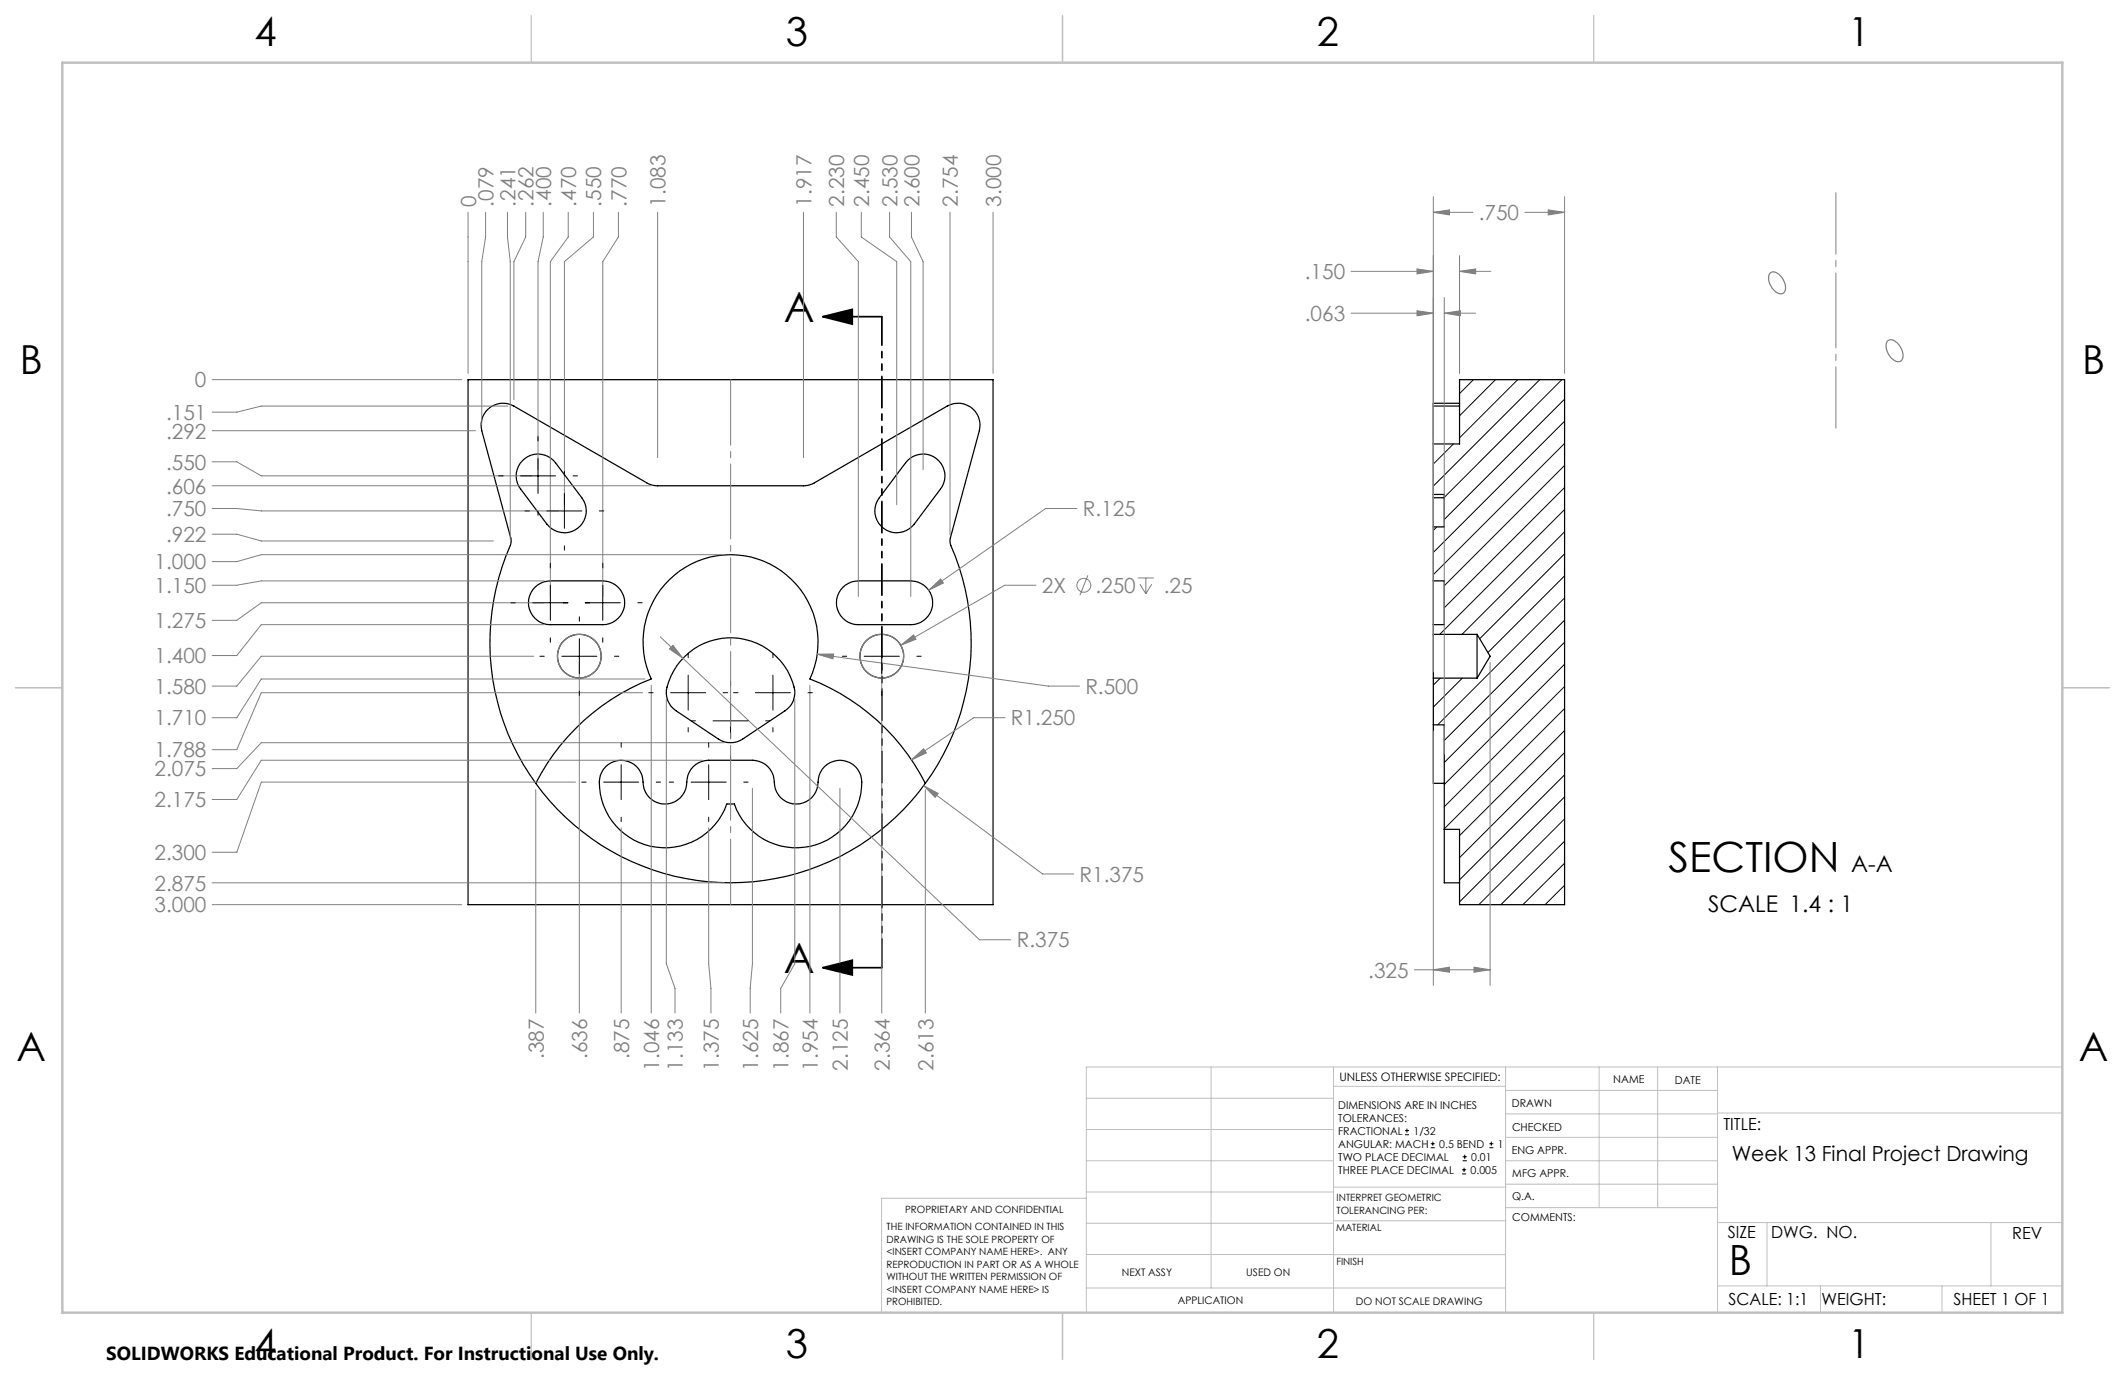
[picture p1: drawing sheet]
<svg xmlns="http://www.w3.org/2000/svg" width="432mm" height="279mm" viewBox="0 0 432 279" stroke-linecap="round" stroke-linejoin="round" font-family="sans-serif">
<g fill="none" stroke="#c0c0c0" stroke-width=".2">
<path d="M246.1 216.8v44.9M271 216.8v49.9M305.9 216.8v49.9M324.9 216.8v28.6M336.8 216.8v28.6M349 216.8v49.9M419.1 216.8h-198.4v49.9M220.7 235.9h50.3M220.7 229.5h50.3M220.7 223.2h50.3M271 220.7h34.9M305.9 231.1h43.1"/>
<path d="M305.9 226.3h43.1M305.9 221.6h43.1M305.9 235.9h43.1M349 226.2h70.1M220.7 248.6h50.3M220.7 242.2h50.3M220.7 254.9h50.3M220.7 243.5h-41.6v23.2M271 255h34.9M271 248.1h35M271 241.2h35M305.9 240.6h43.1"/>
<path d="M306 245.4h43M349 248.4h70.1M359.1 248.4v12.9M404.6 248.4v12.9M220.7 261.7h85.2M349 261.3h70.1M369.9 261.3v5.4M394.6 261.3v5.4"/>
</g>
<path d="M108 3.2v9.5M215.9 3.2v9.5M323.8 3.2v9.5M3.1 139.7h9.6M419.1 139.7h9.5M108 266.7v9.6M215.9 266.7v9.6M323.8 266.7v9.6" fill="none" stroke="#c0c0c0" stroke-width=".25"/>
<path d="M12.7 12.7h406.4v254h-406.4z" fill="none" stroke="#c0c0c0" stroke-width=".5"/>
<g fill="none" stroke="#000" stroke-width=".25">
<path d="M95.1 77.2h106.7v106.6h-106.7zM106.2 93.6a4.4 4.4 0 0 1 6.7 .5l5.3 7a4.4 4.4 0 0 1-.9 6.3 4.4 4.4 0 0 1-6.2-.9l-5.3-7.1a4.4 4.4 0 0 1 .4-5.8zM184.5 93.5a4.4 4.4 0 0 1 6-.1 4.4 4.4 0 0 1 .6 6l-5.3 7.1a4.4 4.4 0 0 1-6.3 .9 4.4 4.4 0 0 1-.8-6.3zM291.3 90.2h5.3v-13h21.3v106.6h-21.3v-15.3h-3.1M291.3 82.5v18.6M291.3 82.5h5.3M296.6 82h-5.3v.5M108.7 119.3a4.6 4.6 0 0 1 3.1-1.3h10.7a4.4 4.4 0 0 1 4.4 4.5 4.4 4.4 0 0 1-4.4 4.4h-10.7a4.4 4.4 0 0 1-4.1-2.7 4.4 4.4 0 0 1 1-4.9zM171.3 119.3a4.6 4.6 0 0 1 3.1-1.3h10.7a4.4 4.4 0 0 1 4.4 4.5 4.4 4.4 0 0 1-4.4 4.4h-10.7a4.4 4.4 0 0 1-4.1-2.7 4.4 4.4 0 0 1 1-4.9zM291.3 101.1v6M291.3 118v8.9M291.3 118h2.2v8.9h-2.2"/>
<path d="M291.3 100.5h2.2v6.6h-2.2M291.3 107.1v10.9M291.3 101.1h2.2M139.1 133.4a13.3 13.3 0 0 1 22.4 6.9 4.4 4.4 0 0 1-2 4.1l-8.6 5.8a4.5 4.5 0 0 1-4.9 0l-8.6-5.8a4.5 4.5 0 0 1-1.5-5.9 13.2 13.2 0 0 1 3.2-5.1zM291.3 128.9v8.9M291.3 126.9v2M291.3 137.8v9.5M291.3 137.8h8.8M291.3 128.9h8.8M300.1 128.9v8.9M300.1 128.9l2.7 4.4-2.7 4.5M108.9 159.2a49.1 49.1 0 0 1-5.1-48.9v-1l-5.9-21.8a4.5 4.5 0 0 1 1.6-4.6 4.5 4.5 0 0 1 4.9-.4l27 15.6a4.3 4.3 0 0 0 2.2 .6h29.7a4.3 4.3 0 0 0 2.2-.6l27-15.6a4.5 4.5 0 0 1 4.9 .3 4.5 4.5 0 0 1 1.6 4.7l-5.9 21.8v1a49.2 49.2 0 0 1-5.1 48.9"/>
<path d="M108.9 159.2a44.2 44.2 0 0 1 23.4-21.2 17.8 17.8 0 0 1 16.1-25.3 17.8 17.8 0 0 1 16.2 25.3 44.2 44.2 0 0 1 23.4 21.2M108.9 159.2a48.9 48.9 0 0 0 79.1 0M123.1 155.8a4.5 4.5 0 0 1 4.8-1 4.5 4.5 0 0 1 2.8 4.1 4.4 4.4 0 0 0 4.4 4.5 4.4 4.4 0 0 0 4.5-4.5 4.5 4.5 0 0 1 4.4-4.4h8.9a4.6 4.6 0 0 1 4.5 5.1 4.4 4.4 0 0 0 4.7 3.8 4.4 4.4 0 0 0 4.1-4.5 4.4 4.4 0 0 1 4.5-4.4 4.4 4.4 0 0 1 4.4 4.4 13.3 13.3 0 0 1-11 13.2 13.3 13.3 0 0 1-14.9-8.7h-1.5a13.3 13.3 0 0 1-15.2 8.6 13.3 13.3 0 0 1-10.7-13.7 4.4 4.4 0 0 1 1.3-2.5zM291.3 147.3v11.9h2.2M291.3 147.3h2.2v21.2M293.5 168.5v10.9h3.1"/>
<circle cx="117.7" cy="133.3" r="4.5"/>
<circle cx="179.2" cy="133.3" r="4.5"/>
</g>
<g fill="none" stroke="#000" stroke-width=".2">
<path d="M299.4 77.2l-2.8 2.8M303.9 77.2l-7.3 7.3M308.4 77.2l-11.8 11.8M312.9 77.2l-21.6 21.6M317.4 77.2l-23.9 23.9M101.3 96.7h.9M105.8 96.7h7.1M109.3 88.7v.9M109.3 93.2v7.1M114.7 95.8v.9M116.5 96.7h.8M295.3 90.2l-4 4.1"/>
<path d="M317.9 81.1l-24.4 24.5M317.9 85.6l-26.6 26.7M317.9 90.1l-26.6 26.7M317.9 94.6l-24.4 24.4M317.9 99.1l-24.4 24.4M106.7 103.8h.9M109.3 103.8v.9M111.1 103.8h7.2M111.8 114.5v.9M111.8 118.9v7.1M114.7 100.3v7.1M114.7 110.9v.9"/>
<path d="M121.8 103.8h.9M122.5 114.5v.9M122.5 118.9v7.1M292 107.1l-.7 .7M317.9 103.5l-25.3 25.4M317.9 108.1l-20.8 20.8M317.9 112.5l-17.2 17.3M317.9 117l-15.5 15.6M103.8 122.5h.9M108.3 122.5h7.1M109.7 133.3h.9M111.8 129.6v.9"/>
<path d="M114.2 133.3h7.1M117.7 125.3v.9M117.7 129.8v7.1M118.9 122.5h7.1M122.5 129.6v.9M124.8 133.3h.9M129.6 122.5h.9M139.8 132.8v.8M139.8 137.2v7.1M148.4 138.5v.9M157.1 132.8v.8M157.1 137.2v7.1"/>
<path d="M171.2 133.3h.8M175.6 133.3h7.1M179.2 125.3v.9M179.2 129.8v7.1M186.3 133.3h.9M292.7 137.8l-1.4 1.4M297.1 137.8l-5.8 5.9M317.9 121.5l-25.8 25.8M317.9 126l-24.4 24.5M317.9 130.5l-24.4 24.4M317.9 135l-24.4 24.4M317.9 139.5l-24.4 24.4"/>
<path d="M117.7 140.4v.9M118.2 158.9h.9M122.7 158.9h7.1M126.2 151v.8M126.2 155.4v7.1M131.8 140.8h.9M133.3 158.9h.9M136 158.9h.9M136.3 140.8h7.1M139.8 147.8v.9M140.4 158.9h7.2M140.4 146.5h.9"/>
<path d="M144 151v.8M144 155.4v7.1M144.9 146.5h7.1M146.9 140.8h.9M148.4 142.9v7.1M148.4 153.6v.9M149 140.8h1M151.1 158.9h.9M153.5 140.8h7.1M155.6 146.5h.9M157.1 147.8v.9M164.2 140.8h.9"/>
<path d="M179.2 140.4v.9M317.9 144l-24.4 24.4M317.9 148.4l-21.3 21.4M317.9 152.9l-21.3 21.4M317.9 157.4l-21.3 21.4M126.2 166.1v.8M144 166.1v.8M317.9 161.9l-21.3 21.4M317.9 166.4l-17.4 17.4M317.9 170.9l-12.9 12.9M317.9 175.4l-8.4 8.4M317.9 179.9l-3.9 3.9"/>
</g>
<g fill="none" stroke="#808080" stroke-width=".2">
<path d="M291.3 40v96.5M317.9 40v35.9M95.1 43.1v32.8M98.7 43.1v5.1l-.8 5v33.1M103.1 43.1v5.1l.6 5v56.4M106.8 43.1v5.1l-2.4 5v28M110.4 43.1v5.1l-1.1 5v42.2M115.5 43.1v5.1l-3.7 5v68M120.6 43.1v5.1l-5.9 5v49.4M125.7 43.1v5.1l-3.2 5v68M133.6 43.1v49.9M163.3 43.1v49.9"/>
<path d="M169.9 43.1v5.1l4.5 5v68M175 43.1v5.1l7.2 5v49.4M180.8 43.1v5.1l4.3 5v68M185.2 43.1v5.1l2.4 5v42.2M193 43.1v65.6M201.8 43.1v32.8M274.5 55.1h16.8M287.9 54.6l3.4 .5-3.4 .6zM291.3 43.1l3.2-.4v1zM291.3 43.1h8M296.6 55.1l3.3-.5v1.1zM296.6 52v23.9"/>
<path d="M296.6 55.1h6.3M309.8 43.1h8.1M314.6 42.7l3.3 .4-3.3 .6zM43.1 77.2h50.7M274.5 63.6h16.8M287.9 63.1l3.4 .5-3.4 .6zM293.5 63.6l3.3-.5v1.1zM293.5 60.5v92.7M293.5 63.6h6.3M43.1 93.8h5l5 2.9h55M43.1 98.7h89.3M43.1 87.5h53.5"/>
<path d="M103.2 82.5h-50.1l-5 1.2h-5M43.1 108.5h5l5 1.4h47.2M43.1 103.3h5l5 .5h60.3M110.6 118h-57.5l-5 .9h-5M147.2 112.7h-94.1l-5 1.4h-5M188.7 119.9l2.4-2.2 .6 .8zM210.5 118.9h-6.3l-21.2 12.2M218.8 103.3h-6.3l-23.8 16.6M221.1 116.9l-1.7 4.1M231.2 117.4h3.3M231.6 118.7l1.2 1.9M232.8 117.4v3.2"/>
<path d="M234 118.7l-1.2 1.9M108.4 133.4h-55.3l-5 6h-5M110.6 122.5h-57.5l-5 3.5h-5M110.6 126.9h-57.5l-5 6.3h-5M117.7 134.6v71.2M131.1 138h-78l-5 7.8h-5M132.3 139.2v66.6M134.2 129.4l4.6 4.4M136.7 131.1l2.1 2.7-2.8-1.9zM138.8 133.8l60.2 57.2h6.4M164.6 139.2v66.6M166.1 132.9h3.3l-.1 1z"/>
<path d="M166.1 132.9l46.9 6.5h6.4M179.2 134.6v71.2M183 131.1l2.6-2.1 .5 .9zM302.8 134.6v65.6M116.9 158.9h-63.8l-5 14.3h-5M130.6 140.8h-77.5l-5 11.5h-5M135.4 142v53.8l1.8 5v5M142.7 154.5h-89.6l-5 8h-5M147.2 150.9h-94.1l-5 5.3h-5M161.5 142v53.8l-2.9 5v5M185.2 154.4l2.5-2.2 .5 .8zM187.7 159.7l2.9 1.5-.6 .8z"/>
<path d="M187.7 159.7l24.1 17.9h6.4M204.2 145.8h-6.3l-12.7 8.6M291.3 148.6v51.6M43.1 179.4h104.1M108.9 160.4v45.4M126.2 168.2v37.6M144 168.2v27.6l.5 5v5M152.9 160.2v35.6l-.5 5v5M170.7 160.2v45.6M188 160.4v45.4M43.1 183.8h50.7M287.4 197.1h15.4"/>
<path d="M291.3 197.1l3.2-.6v1.1zM299.5 196.5l3.3 .6-3.3 .5z"/>
<circle cx="220.2" cy="118.9" r="1.41"/>
</g>
<path d="M167.2 64.3l6-1.4v3zM167.2 64.3h12M167.2 196.6l6-1.5v3zM167.2 196.6h12" fill="none" stroke="#000" stroke-width=".35"/>
<g fill="none" stroke="#808080" stroke-width=".25">
<path d="M359.7 55.5a1.73 1.73 0 0 1 2.3 .8 2.57 2.57 0 0 1 .4 3.2 2.04 2.04 0 0 1-2.5-1.3 2.39 2.39 0 0 1-.2-2.7zM383.6 69.3l.1-.1a2.14 2.14 0 0 1 2.5 1.4 2.03 2.03 0 0 1-.1 2.8 2.78 2.78 0 0 1-2.7-2.4l-.1-.9z"/>
<circle cx="117.7" cy="133.3" r="4.4"/>
<circle cx="179.2" cy="133.3" r="4.4"/>
</g>
<path d="M179.2 64.3v132.3" fill="none" stroke="#000" stroke-width=".35" stroke-dasharray="6.3 1.3 1.3 1.3 1.3 1.3" stroke-dashoffset=".5"/>
<path d="M148.5 77.1v106.7" fill="none" stroke="#808080" stroke-width=".2" stroke-dasharray="15.2 1.3 1.3 1.3" stroke-dashoffset="1.9"/>
<path d="M373.1 39.1v47.9" fill="none" stroke="#808080" stroke-width=".2" stroke-dasharray="15.2 1.3 1.3 1.3" stroke-dashoffset="2.7"/>
<path d="M167.2 64.3l6-1.4v3zM167.2 196.6l6-1.5v3z" fill="#000"/>
<path d="M188.7 119.9l3-1.4-.6-.8zM183 131.1l3.1-1.2-.5-.9zM166.1 132.9l3.2 1 .1-1zM185.2 154.4l3-1.4-.5-.8zM187.7 159.7l2.3 2.3 .6-.8zM136.7 131.1l-.7 .8 2.8 1.9zM314.6 42.7l3.3 .4-3.3 .6zM291.3 43.1l3.2-.4v1zM296.6 55.1l3.3-.5v1.1zM287.9 54.6l3.4 .5-3.4 .6zM293.5 63.6l3.3-.5v1.1zM287.9 63.1l3.4 .5-3.4 .6zM299.5 196.5l3.3 .6-3.3 .5zM291.3 197.1l3.2-.6v1.1z" fill="#808080"/>
<g fill="none" stroke="#000" stroke-width=".2">
<path d="M285.5 230.6h.8M285.5 229.7h.8M285.9 229.3v.9M290.7 233.2h.8M290.7 232.4h.8M291.1 232v.8M297.1 238.5h.8M297.1 237.7h.8M297.2 235.9h.9M297.2 235.1h.9M297.5 237.3v.8M297.6 234.6v.9"/>
<path d="M302.6 233.2h.9M302.6 232.4h.9M303 232v.8"/>
</g>
<g font-size="8.5">
<text x="159.3" y="65.4">A</text>
<text x="339" y="177.1">SECTION</text>
<text x="159.3" y="197.7">A</text>
<text x="351.3" y="259">B</text>
</g>
<g font-size="8.1">
<text x="51.7" y="9.3">4</text>
<text x="159.7" y="9.3">3</text>
<text x="267.6" y="9.3">2</text>
<text x="375.6" y="9.3">1</text>
<text x="4" y="76">B</text>
<text x="423.1" y="76">B</text>
<text x="3.3" y="215.7">A</text>
<text x="422.4" y="215.7">A</text>
<text x="51.7" y="276">4</text>
<text x="159.7" y="276">3</text>
<text x="267.6" y="276">2</text>
<text x="375.6" y="276">1</text>
</g>
<g font-size="4.7">
<text x="376.2" y="177.1">A-A</text>
<text x="347.1" y="185.3">SCALE 1.4 : 1</text>
</g>
<g font-size="4.2" fill="#808080">
<text x="96.7" y="42" transform="rotate(-90 96.7 42)">0</text>
<text x="100.3" y="42" transform="rotate(-90 100.3 42)">.079</text>
<text x="104.8" y="42" transform="rotate(-90 104.8 42)">.241</text>
<text x="108.4" y="42" transform="rotate(-90 108.4 42)">.262</text>
<text x="112" y="42" transform="rotate(-90 112 42)">.400</text>
<text x="117.1" y="42" transform="rotate(-90 117.1 42)">.470</text>
<text x="122.2" y="42" transform="rotate(-90 122.2 42)">.550</text>
<text x="127.3" y="42" transform="rotate(-90 127.3 42)">.770</text>
<text x="135.3" y="42" transform="rotate(-90 135.3 42)">1.083</text>
<text x="164.9" y="42" transform="rotate(-90 164.9 42)">1.917</text>
<text x="171.5" y="42" transform="rotate(-90 171.5 42)">2.230</text>
<text x="176.6" y="42" transform="rotate(-90 176.6 42)">2.450</text>
<text x="182.4" y="42" transform="rotate(-90 182.4 42)">2.530</text>
<text x="186.8" y="42" transform="rotate(-90 186.8 42)">2.600</text>
<text x="194.7" y="42" transform="rotate(-90 194.7 42)">2.754</text>
<text x="203.4" y="42" transform="rotate(-90 203.4 42)">3.000</text>
<text x="300.5" y="44.7">.750</text>
<text x="265.2" y="56.7">.150</text>
<text x="265.2" y="65.2">.063</text>
<text x="39.6" y="78.7">0</text>
<text x="33.7" y="89.1">.292</text>
<text x="33.7" y="85.4">.151</text>
<text x="33.7" y="95.4">.550</text>
<text x="33.7" y="100.3">.606</text>
<text x="33.7" y="104.9">.750</text>
<text x="220" y="104.9">R.125</text>
<text x="33.7" y="110.2">.922</text>
<text x="31.4" y="115.7">1.000</text>
<text x="31.4" y="120.5">1.150</text>
<text x="211.7" y="120.5">2X</text>
<text x="222.6" y="120.5">.250</text>
<text x="236.5" y="120.5">.25</text>
<text x="31.4" y="127.6">1.275</text>
<text x="31.4" y="134.8">1.400</text>
<text x="31.4" y="141">1.580</text>
<text x="220.5" y="141">R.500</text>
<text x="31.4" y="147.4">1.710</text>
<text x="205.4" y="147.4">R1.250</text>
<text x="31.4" y="153.9">1.788</text>
<text x="31.4" y="157.7">2.075</text>
<text x="31.4" y="164.1">2.175</text>
<text x="31.4" y="174.8">2.300</text>
<text x="219.4" y="179.2">R1.375</text>
<text x="31.4" y="181">2.875</text>
<text x="31.4" y="185.4">3.000</text>
<text x="206.6" y="192.5">R.375</text>
<text x="278" y="198.6">.325</text>
<text x="110.5" y="215.2" transform="rotate(-90 110.5 215.2)">.387</text>
<text x="119.3" y="215.2" transform="rotate(-90 119.3 215.2)">.636</text>
<text x="127.8" y="215.2" transform="rotate(-90 127.8 215.2)">.875</text>
<text x="133.9" y="217.5" transform="rotate(-90 133.9 217.5)">1.046</text>
<text x="138.8" y="217.5" transform="rotate(-90 138.8 217.5)">1.133</text>
<text x="146.1" y="217.5" transform="rotate(-90 146.1 217.5)">1.375</text>
<text x="154" y="217.5" transform="rotate(-90 154 217.5)">1.625</text>
<text x="160.2" y="217.5" transform="rotate(-90 160.2 217.5)">1.867</text>
<text x="166.2" y="217.5" transform="rotate(-90 166.2 217.5)">1.954</text>
<text x="172.3" y="217.5" transform="rotate(-90 172.3 217.5)">2.125</text>
<text x="180.8" y="217.5" transform="rotate(-90 180.8 217.5)">2.364</text>
<text x="189.7" y="217.5" transform="rotate(-90 189.7 217.5)">2.613</text>
</g>
<text font-size="4.2" x="351.9" y="235.8">Week 13 Final Project Drawing</text>
<text font-size="3.8" x="21.6" y="276.3">SOLIDWORKS Educational Product. For Instructional Use Only.</text>
<g font-size="3.4">
<text x="350.2" y="229.5">TITLE:</text>
<text x="351.1" y="251.6">SIZE</text>
<text x="359.9" y="251.6">DWG. NO.</text>
<text x="408.9" y="251.7">REV</text>
<text x="351.2" y="265.2">SCALE: 1:1</text>
<text x="370.1" y="265.3">WEIGHT:</text>
<text x="396.9" y="265.2">SHEET 1 OF 1</text>
</g>
<text font-size="2.4" x="272.2" y="219.7">UNLESS OTHERWISE SPECIFIED:</text>
<g font-size="2.2">
<text x="327.8" y="220.1">NAME</text>
<text x="340.3" y="220.2">DATE</text>
<text x="271.9" y="225.3">DIMENSIONS ARE IN INCHES</text>
<text x="271.9" y="227.9">TOLERANCES:</text>
<text x="307.2" y="224.9">DRAWN</text>
<text x="271.9" y="230.6">FRACTIONAL</text>
<text x="271.9" y="233.2">ANGULAR: MACH</text>
<text x="287.2" y="230.6">1/32</text>
<text x="292.5" y="233.2">0.5 BEND</text>
<text x="304.4" y="233.2">1</text>
<text x="307.3" y="229.8">CHECKED</text>
<text x="271.9" y="238.5">THREE PLACE DECIMAL</text>
<text x="271.9" y="235.9">TWO PLACE DECIMAL</text>
<text x="298.8" y="238.5">0.005</text>
<text x="299" y="235.9">0.01</text>
<text x="307.2" y="234.5">ENG APPR.</text>
<text x="307.3" y="239.2">MFG APPR.</text>
<text x="307.3" y="243.9">Q.A.</text>
<text x="307.3" y="248.1">COMMENTS:</text>
</g>
<g font-size="2.1">
<text x="227.9" y="259.2">NEXT ASSY</text>
<text x="253.3" y="259.2">USED ON</text>
<text x="239.3" y="265">APPLICATION</text>
<text x="275.5" y="265.1">DO NOT SCALE DRAWING</text>
</g>
<g font-size="2">
<text x="271.6" y="244.1">INTERPRET GEOMETRIC</text>
<text x="180.2" y="250">THE INFORMATION CONTAINED IN THIS</text>
<text x="183.9" y="246.4">PROPRIETARY AND CONFIDENTIAL</text>
<text x="271.5" y="250.2">MATERIAL</text>
<text x="271.6" y="246.6">TOLERANCING PER:</text>
<text x="180.2" y="252.5">DRAWING IS THE SOLE PROPERTY OF</text>
<text x="180.2" y="255.1">&lt;INSERT COMPANY NAME HERE&gt;. ANY</text>
<text x="180.2" y="257.6">REPRODUCTION IN PART OR AS A WHOLE</text>
<text x="271.5" y="257">FINISH</text>
<text x="180.2" y="260.1">WITHOUT THE WRITTEN PERMISSION OF</text>
<text x="180.2" y="262.6">&lt;INSERT COMPANY NAME HERE&gt; IS</text>
<text x="180.2" y="265.2">PROHIBITED.</text>
</g>
</svg>
